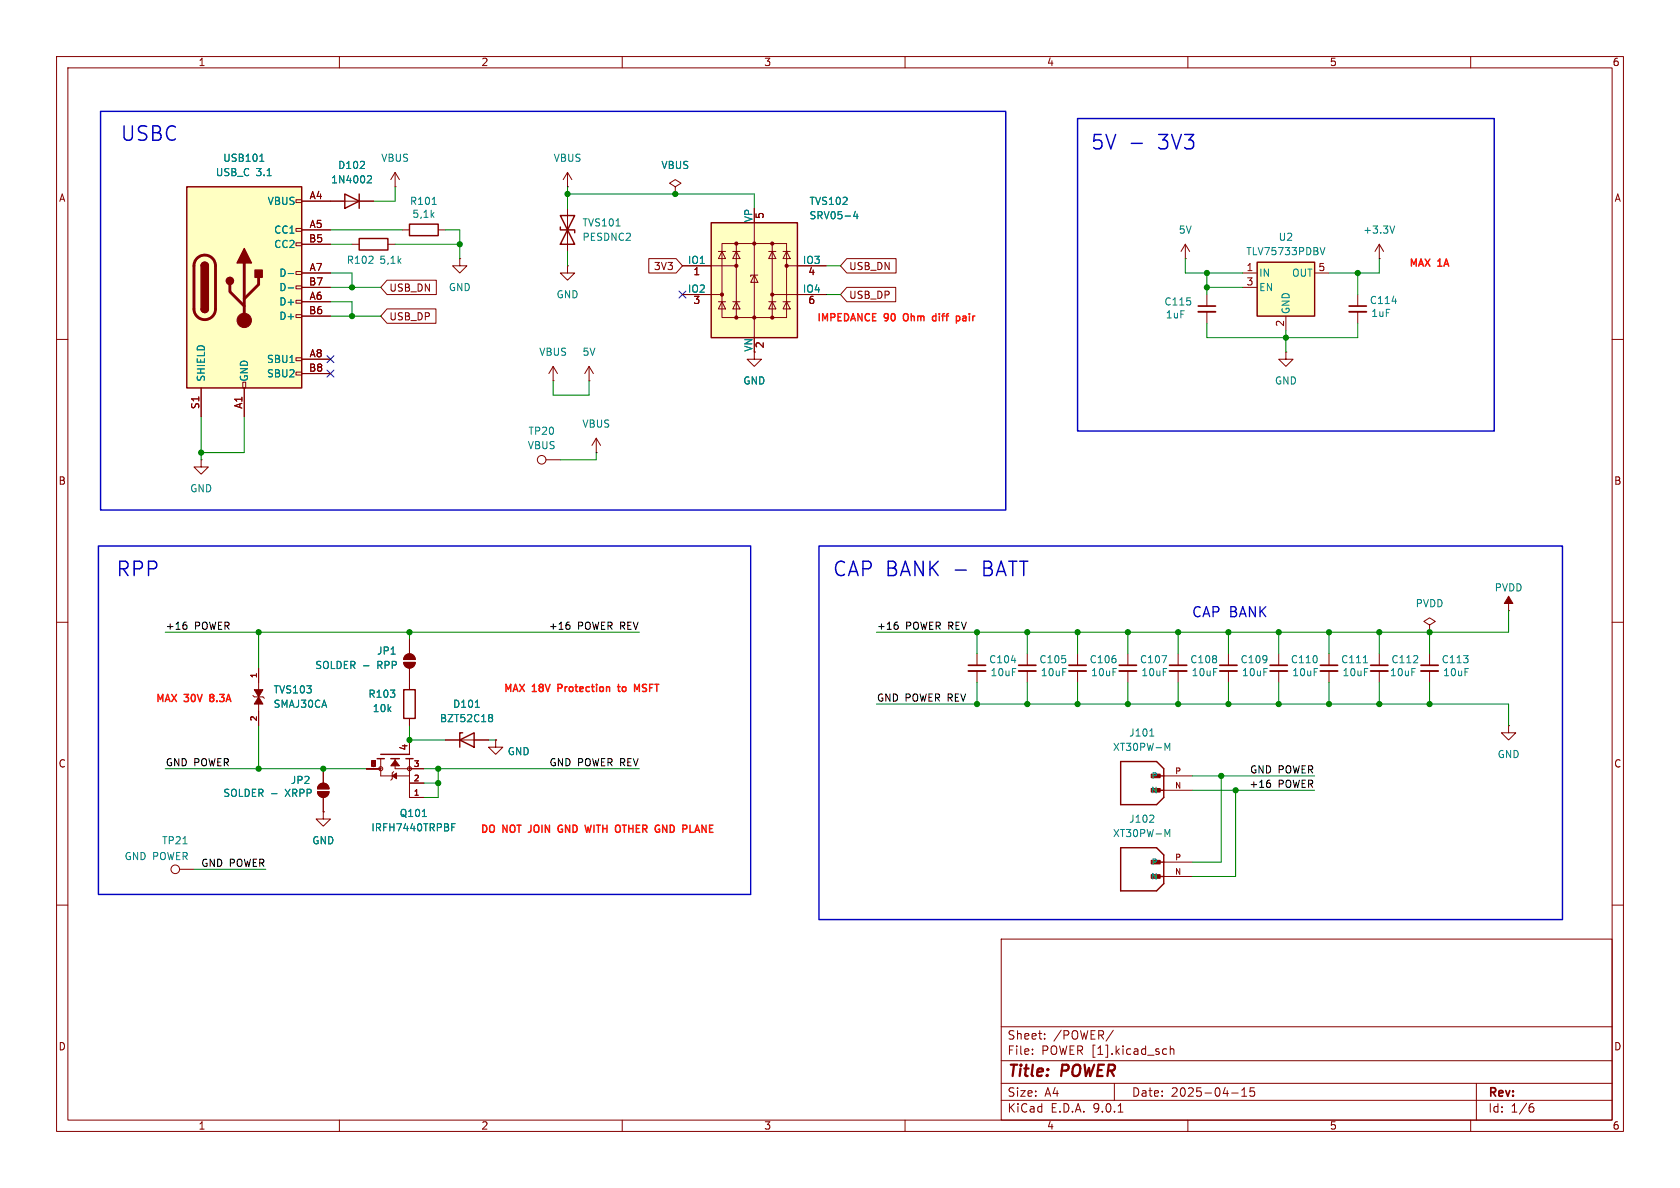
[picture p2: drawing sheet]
<svg xmlns="http://www.w3.org/2000/svg" width="297mm" height="210mm" viewBox="0 0 297 210" stroke-linecap="round" stroke-linejoin="round" font-family="sans-serif">
<g fill="none" stroke="#840000" stroke-width=".18">
<path d="M10 10h277v190h-277zM12 12h273v186h-273zM60 10v2M110 10v2M160 10v2M210 10v2M260 10v2M69.8 33h.1M69.8 30.5l-.7 1.3M69.8 30.5l.8 1.3M69.8 30.5v2.5M100.3 47v1.3h1.3l-1.3 1.2-1.2-1.2h1.2"/>
<path d="M100.3 47h.1M10 60h2M97.8 67.3h.1M97.8 64.8l-.8 1.2M97.8 64.8l.8 1.2M97.8 64.8v2.5M285 60h2M35.6 81.3v1.3h1.2l-1.2 1.2-1.3-1.2h1.3M35.6 81.3h.1M10 110h2M199.4 115.6v2M199.4 118.6v2.1"/>
<path d="M252.7 110.5l1-.6-1-.7-1 .7 1 .6v1.3M252.7 111.8h.1M266.7 108h.1M266.7 105.4v2.6M285 110h2M87.6 130.8v1.3h1.3l-1.3 1.3-1.2-1.3h1.2M87.6 130.8h.1M266.7 128.3v1.2h1.3l-1.3 1.3-1.3-1.3h1.3M266.7 128.3h.1M10 160h2M177 166h108v32h-108zM285 160h2"/>
<path d="M60 198v2M110 198v2M160 198v2M177 194.5h108M177 191.5h108M177 187.5h108M177 181.5h108M182.5 186.3v.1M182.5 185.5v.1M184.7 183.6v.1M184.7 182.8v.1M196.8 182.1l-1.3 2"/>
<path d="M197 191.5v3M197.7 196.6h.8M205.8 185.4l.4 .1M206.2 186.3l-.4 .1M206.9 185.5l.2-.1 .4 .1v.9M206.9 184.9v1.5M210 198v2M217.7 193.2h1.2M219.5 193.8h.9M219.5 192.7l.5-.4v1.5M221.7 192.3h-.7v.7l.2-.1h.5l.1 .3-.1 .5-.2 .1-.5-.1M260 198v2"/>
<path d="M261 191.5v6.5M270.6 195.7h.4l.2 .3-.1 .5-.5 .1M271 195.1l-.4 .1"/>
</g>
<path d="M266.7 105.4l.8 1.3h-1.6z" fill="#840000" stroke="#840000" stroke-width=".18"/>
<path d="M197.9 117.6h3" fill="none" stroke="#840000" stroke-width=".3"/>
<path d="M197.9 118.6h3" fill="none" stroke="#840000" stroke-width=".33"/>
<path d="M205.4 115.9h.9l-.6 1.3" fill="none" stroke="#008484" stroke-width=".18"/>
<path d="M33 33h20.3v35.6h-20.3z" fill="#ffffc2"/>
<g fill="none" stroke="#840000" stroke-width=".18">
<path d="M52.3 35.3h1v.5h-1zM53.3 35.6h5.1M52.3 40.4h1v.5h-1zM52.3 42.9h1v.5h-1zM52.3 48h1v.5h-1zM52.3 50.5h1v.6h-1zM52.3 53.1h1v.5h-1zM52.3 55.6h1v.5h-1zM53.3 40.6h5.1M53.3 43.2h5.1M53.3 48.3h5.1M53.3 50.8h5.1"/>
<path d="M53.3 53.3h5.1M53.3 55.9h5.1M35.6 68.6v5.1M42.9 67.6h.5v1h-.5zM43.2 68.6v5.1M52.3 63.2h1v.6h-1zM52.3 65.8h1v.5h-1zM53.3 63.5h5.1M53.3 66h5.1M172.7 115.6v2M172.7 118.6v2.1M181.6 115.6v2"/>
<path d="M181.6 118.6v2.1M190.5 115.6v2M190.5 118.6v2.1M217.2 115.6v2M217.2 118.6v2.1"/>
</g>
<path d="M33 33h20.3v35.6h-20.3zM35.6 47a.64 .64 0 0 1 .6-.6 .64 .64 0 0 1 .6 .6M35.6 54.6a.64 .64 0 0 0 .6 .6 .64 .64 0 0 0 .6-.6" fill="none" stroke="#840000" stroke-width=".25"/>
<path d="M34.8 45.7a1.9 1.9 0 0 1 2.1-.5 1.9 1.9 0 0 1 1.2 1.8v7.6a1.91 1.91 0 0 1-1.9 1.9 1.91 1.91 0 0 1-1.9-1.9v-7.8l.2-.6zM40.6 50.3v1.3l2.6 2.5M43.2 46.5v10.1M45.7 49v1.3l-2.5 2.5" fill="none" stroke="#840000" stroke-width=".51"/>
<g fill="#840000" stroke="#840000" stroke-width=".25">
<path d="M35.6 47h1.2v7.6h-1.2z"/>
<path d="M35.7 46.5a.64 .64 0 0 1 .7-.1 .64 .64 0 0 1 .4 .6h-1.2z"/>
<path d="M35.6 54.6h1.2a.64 .64 0 0 1-.6 .6 .64 .64 0 0 1-.6-.6z"/>
<path d="M43.2 43.9l1.2 2.6h-2.5z"/>
<path d="M45.1 47.8h1.3v1.2h-1.3z"/>
<circle cx="40.6" cy="49.7" r=".63"/>
</g>
<circle cx="43.2" cy="56.6" r="1.27" fill="#840000" stroke="#840000" stroke-width=".18"/>
<path d="M45.9 28.5h.8M46.2 27.4l.1-.2v1.3M51 48.4h.9M51 50.9h.9M178.8 116.7h.8" fill="none" stroke="#008484" stroke-width=".18"/>
<path d="M171.2 117.6h3M180.1 117.6h3M189 117.6h3M215.6 117.6h3.1" fill="none" stroke="#840000" stroke-width=".3"/>
<path d="M171.2 118.6h3M180.1 118.6h3M189 118.6h3M215.6 118.6h3.1" fill="none" stroke="#840000" stroke-width=".33"/>
<path d="M125.7 39.4h15.3v20.3h-15.3z" fill="#ffffc2"/>
<g fill="none" stroke="#840000" stroke-width=".18">
<path d="M100.3 36.8v7.7M133.3 39.4v20.3M71.1 40.6h1.3M77.5 40.6h1.2M120.6 47h9.6M120.6 52.1h7M127 44.5h1.3M127 53.3h1.3M127.6 43.1h11.5v13h-11.5zM127.6 44.5l.7 1.2h-1.3zM127.6 53.3l.7 1.3h-1.3zM129.5 44.5h1.3"/>
<path d="M129.5 53.3h1.3M130.2 44.5l.6 1.2h-1.3zM130.2 53.3l.6 1.3h-1.3zM130.2 43.1v13M133.3 48.6l.7 1.3h-1.3zM134 48.6h-1.3v.3M135.9 44.5h1.3M135.9 53.3h1.3M136.5 44.5l.7 1.2h-1.3zM136.5 53.3l.7 1.3h-1.3zM136.5 43.1v13M136.5 52.1h9.5"/>
<path d="M138.4 44.5h1.3M138.4 53.3h1.3M139.1 44.5l.6 1.2h-1.3zM139.1 53.3l.6 1.3h-1.3zM139.1 47h6.9M104.1 67.3h.1M104.1 64.8l-.7 1.2M104.1 64.8l.8 1.2M104.1 64.8v2.5M105.4 77.5l-.8 1.2M105.4 77.5l.8 1.2M105.4 77.5v2.5"/>
<path d="M133.3 62.2v1.3h1.3l-1.3 1.3-1.2-1.3h1.2M227.3 62.2v1.3h1.3l-1.3 1.3-1.2-1.3h1.2M227.3 62.2h.1M105.4 80h.1M45.7 118.1v3.8M71.4 117.1h2a1.02 1.02 0 0 1-1 1 1.02 1.02 0 0 1-1-1zM71.7 115.9a1.02 1.02 0 0 1 1.1-.2 1.02 1.02 0 0 1 .6 .9h-2zM72.4 113v2.6M72.4 118.1v3.8M208.3 115.6v2M208.3 118.6v2.1M44.7 122.9l.3 .3h1.5l.2 .2"/>
<path d="M45.7 124.5v3.8M56.1 140h2.1a1.02 1.02 0 0 1-1.1 1 1.02 1.02 0 0 1-1-1zM56.4 138.7a1.02 1.02 0 0 1 1.1-.2 1.02 1.02 0 0 1 .7 .9h-2.1zM57.1 135.9v2.5M72.4 127v1.3M205.7 139.7h5.1M205.7 137.2h5.1M31.7 153.7h2.6M57.1 141v2.5M205.7 154.9h5.1M205.7 152.4h5.1"/>
<circle cx="31" cy="153.7" r=".76"/>
</g>
<path d="M72.4 39.6h5.1v2.1h-5.1zM99.1 38.1h2.5l-2.5 5.1h2.5zM125.7 39.4h15.3v20.3h-15.3zM99.1 40.1v.5h2.5v.5M71.4 121.9h2v5.1h-2zM198.1 134.6h6.4l1.2 1.3v5.1l-1.2 1.2h-6.4zM203.8 137.2h1.9M203.8 139.7h1.9M198.1 149.9h6.4l1.2 1.2v5.1l-1.2 1.3h-6.4zM203.8 152.4h1.9M203.8 154.9h1.9" fill="none" stroke="#840000" stroke-width=".25"/>
<g fill="#840000" stroke="#840000" stroke-width=".18">
<path d="M203.5 152.1h1.6v.6h-1.6z"/>
<path d="M203.5 154.6h1.6v.7h-1.6z"/>
<path d="M203.5 136.8h1.6v.7h-1.6z"/>
<path d="M203.5 139.4h1.6v.6h-1.6z"/>
<path d="M71.4 117.1h2a1.02 1.02 0 0 1-1 1 1.02 1.02 0 0 1-1-1z"/>
<path d="M71.7 115.9a1.02 1.02 0 0 1 1.1-.2 1.02 1.02 0 0 1 .6 .9h-2z"/>
<path d="M45 121.9h1.5l-.8 1.3z"/>
<path d="M45.7 123.2l.8 1.3h-1.5z"/>
<path d="M56.1 140h2.1a1.02 1.02 0 0 1-1.1 1 1.02 1.02 0 0 1-1-1z"/>
<path d="M56.4 138.7a1.02 1.02 0 0 1 1.1-.2 1.02 1.02 0 0 1 .7 .9h-2.1z"/>
<circle cx="127.6" cy="52.1" r=".28"/>
<circle cx="130.2" cy="43.1" r=".28"/>
<circle cx="130.2" cy="47" r=".28"/>
<circle cx="130.2" cy="56.1" r=".28"/>
<circle cx="133.3" cy="43.1" r=".28"/>
<circle cx="133.3" cy="56.1" r=".28"/>
<circle cx="136.5" cy="43.1" r=".28"/>
<circle cx="136.5" cy="52.1" r=".28"/>
<circle cx="136.5" cy="56.1" r=".28"/>
<circle cx="139.1" cy="47" r=".28"/>
</g>
<path d="M76.4 36.1h.7M108.9 39.9h.7M151.2 37.3l-.3 1h.8M151.5 37.8v.9M64.3 117.7h.9M203.3 130.1h.7M206 131.4l.4 .9 .4-.9v1.3M32.3 149.2h.8M48 140.3h1M203.9 144.2l.1 .1-.1 .3-.7 .8h.8M206 146.6l.4 .9 .4-.9v1.3" fill="none" stroke="#008484" stroke-width=".18"/>
<path d="M206.8 117.6h3" fill="none" stroke="#840000" stroke-width=".3"/>
<path d="M206.8 118.6h3" fill="none" stroke="#840000" stroke-width=".33"/>
<path d="M222.2 46.4h10.2v9.5h-10.2z" fill="#ffffc2"/>
<path d="M61 34.3l2.5 1.3-2.5 1.2zM63.5 34.3v2.5M63.5 42.2h5.1v2h-5.1zM222.2 46.4h10.2v9.5h-10.2zM66.7 134.1h1.2M67.3 133.4h5.1M69.1 134.1h1.5M71.8 134.1h1.2M81.3 130.8l2.5-1.3v2.6zM81.8 129.5h-.5v2.6" fill="none" stroke="#840000" stroke-width=".25"/>
<g fill="none" stroke="#840000" stroke-width=".18">
<path d="M53.3 35.6h12.7M100.3 33h.1M100.3 30.5l-.7 1.3M100.3 30.5l.8 1.3M100.3 30.5v2.5M119.4 33l1-.6-1-.6-1 .6 1 .6v1.3M119.4 34.3h.1M53.3 48.3h5.1M53.3 50.8h5.1M53.3 43.2h5.1M53.3 40.6h5.1M53.3 53.3h5.1"/>
<path d="M53.3 55.9h5.1M62.2 43.2h1.3M68.4 49.5h8.7v2.6h-8.7l-1.1-1.3zM68.4 54.6h8.7v2.6h-8.7l-1.1-1.3zM68.6 43.2h1.2M81.3 45.7v1.3h1.2l-1.2 1.3-1.3-1.3h1.3M81.3 45.7h.1M114.7 45.7h4.8l1.1 1.3-1.1 1.3h-4.8zM120.6 47h5.1M120.6 52.1h5.1M141 47h5M141 52.1h5"/>
<path d="M149.7 45.7h8.7v2.6h-8.7l-1.1-1.3zM149.7 50.8h8.7v2.5h-8.7l-1.1-1.2zM209.5 45.7h.1M209.5 43.2l-.7 1.3M209.5 43.2l.8 1.3M209.5 43.2v2.5M213.4 52.1v2M213.4 55.1v2.1M219.7 48.3h2.5M219.7 50.8h2.5M227.3 55.9v2.5M232.4 48.3h2.5"/>
<path d="M240 52.1v2M240 55.1v2.1M243.8 45.7h.1M243.8 43.2l-.7 1.3M243.8 43.2l.8 1.3M243.8 43.2v2.5M35.6 68.6v5.1M43.2 68.6v5.1M53.3 63.5h5.1M53.3 66h5.1M96.5 81.3h2.6M45.7 118.1v2.6"/>
<path d="M72.4 113v2.6M72.4 118.1v3.8M226.1 115.6v2M226.1 118.6v2.1M234.9 115.6v2M234.9 118.6v2.1M243.8 115.6v2M243.8 118.6v2.1M252.7 115.6v2M252.7 118.6v2.1M45.7 125.7v2.6M57.1 135.9v2.5"/>
<path d="M64.8 135.9h2.5M67.3 134.1v3.1h5.1M69.6 136.4l-.3 .3v1l-.2 .2M69.8 134.1v1.8h5.1M72.4 127v1.3M72.4 130.8v2.6M72.4 134.1v6.9h2.5M72.4 138.4h2.5M78.7 130.8h7.7M87.6 130.8h.1M57.1 143.5v1.3h1.3l-1.3 1.3-1.2-1.3h1.2M57.1 143.5h.1"/>
<path d="M57.1 141v2.5"/>
<circle cx="95.8" cy="81.3" r=".76"/>
<circle cx="67.3" cy="135.9" r=".36"/>
<circle cx="72.4" cy="135.9" r=".36"/>
</g>
<g fill="none" stroke="#008484" stroke-width=".18">
<path d="M45.9 28.5h.8M46.2 27.4l.1-.2v1.3M65.1 31.1h.5l.1 .3-.8 .9h.8M151.2 37.3l-.3 1h.8M151.5 37.8v.9M246.6 39.9l-.5 1.3M51 48.4h.9M51 50.9h.9M233.4 43.8l.4 1.2 .4-1.2M246.1 53.2h.8M64.3 117.7h.9M241 117.2h.7"/>
<path d="M84 125h.8M86.6 126.3h.2l.3 .3-.3 .3M86.6 126.9h.2M86.8 126.9l.3 .2v.2l-.1 .2-.4 .1M48 140.3h1M74.7 144.3h.7M79.9 146.2h.4M79.9 145.6h.6"/>
</g>
<g fill="#840000" stroke="#840000" stroke-width=".18">
<path d="M69.8 134.4l.8 1h-1.5z"/>
<path d="M69.3 137.2l.8-.5v1z"/>
</g>
<path d="M211.8 54.1h3.1M238.5 54.1h3.1M224.5 117.6h3.1M233.4 117.6h3.1M242.3 117.6h3.1M251.2 117.6h3.1" fill="none" stroke="#840000" stroke-width=".3"/>
<path d="M211.8 55.1h3.1M238.5 55.1h3.1M224.5 118.6h3.1M233.4 118.6h3.1M242.3 118.6h3.1M251.2 118.6h3.1" fill="none" stroke="#840000" stroke-width=".33"/>
<path d="M32.6 110.5h.2l.3 .2-.1 .4-.4 .1M32.7 110h.2M100.3 110.5h.2l.3 .2-.1 .4-.4 .1M100.4 110h.3M158.3 110.5h.2l.3 .2-.1 .4-.4 .1M158.4 110h.3M224.1 138.4h.3l.2 .2v.5l-.5 .1M224.3 137.9h.2" fill="none" stroke="#000" stroke-width=".18"/>
<g fill="none" stroke="#008400" stroke-width=".18">
<path d="M69.8 33v2.6h-3.8M100.3 33v3.8M100.3 34.3h33v2.5M58.4 48.3h3.8v2.5M58.4 50.8h8.9M58.4 55.9h8.9M58.4 53.3h3.8v2.6M58.4 43.2h3.8M58.4 40.6h12.7M69.8 43.2h11.5M78.7 40.6h2.6v5.1M100.3 44.5v2.5"/>
<path d="M146 52.1h2.6M146 47h2.6M209.5 45.7v2.6h10.2M213.4 57.2v2.5h26.6v-2.5M213.4 48.3v3.8M213.4 50.8h6.3M227.3 58.4v3.8M240 48.3v3.8M243.8 45.7v2.6h-8.9M35.6 73.7v7.6M43.2 73.7v6.3h-7.6M97.8 67.3v2.6h6.3v-2.6"/>
<path d="M105.4 80v1.3h-6.3M29.2 111.8h83.8M45.7 111.8v6.3M72.4 111.8v1.2M172.7 111.8v3.8M181.6 111.8v3.8M190.5 111.8v3.8M199.4 111.8v3.8M208.3 111.8v3.8M217.2 111.8v3.8M226.1 111.8v3.8M234.9 111.8v3.8"/>
<path d="M243.8 111.8v3.8M252.7 111.8v3.8M266.7 108v3.8h-111.8M29.2 135.9h35.6M45.7 128.3v7.6M72.4 128.3v2.5h6.3M74.9 135.9h38.1M74.9 138.4h2.6M77.5 135.9v5.1h-2.6M86.4 130.8h1.2M154.9 124.5h111.8v3.8M172.7 120.7v3.8"/>
<path d="M181.6 120.7v3.8M190.5 120.7v3.8M199.4 120.7v3.8M208.3 120.7v3.8M210.8 137.2h21.6M210.8 139.7h21.6M215.9 137.2v15.2h-5.1M217.2 120.7v3.8M218.4 139.7v15.2h-7.6M226.1 120.7v3.8M234.9 120.7v3.8M243.8 120.7v3.8"/>
<path d="M252.7 120.7v3.8M34.3 153.7h12.7"/>
</g>
<path d="M120 51.5l1.3 1.2M121.3 51.5l-1.3 1.2M57.8 65.4l1.2 1.2M57.8 62.9l1.2 1.2M59 65.4l-1.2 1.2M59 62.9l-1.2 1.2" fill="none" stroke="#000084" stroke-width=".18"/>
<path d="M109.2 121.4h.4M109.3 121v1.1l.3 .1M112.2 121l.4 .9 .4-.9v1.2M93.4 147.1h.1M99.3 145.9a.64 .64 0 0 0-.7 .6 .64 .64 0 0 0 .6 .6M104.5 145.9l-.3 1.2-.2-.9M110 145.9h.7M117.2 145.9l.7 1.2M123 146.8h.6M123.3 145.9l-.5 1.2" fill="none" stroke="#f10" stroke-width=".25"/>
<path d="M165.3 55.9h-.3l-.2 .2 .1 .5 .4 .1M169.2 55.9h.4l.1 .2-.1 .5-.4 .1" fill="none" stroke="#ff150e" stroke-width=".25"/>
<path d="M17.8 19.7h160v70.5h-160zM190.5 21h73.7v55.2h-73.7zM200 25.3h1.9M17.4 96.5h115.3v61.6h-115.3zM144.8 96.5h131.4v66.1h-131.4z" fill="none" stroke="#0000c2" stroke-width=".25"/>
<g fill="#008400" stroke="#008400" stroke-width=".18">
<circle cx="213.4" cy="48.3" r=".46"/>
<circle cx="199.4" cy="124.5" r=".46"/>
<circle cx="190.5" cy="111.8" r=".46"/>
<circle cx="199.4" cy="111.8" r=".46"/>
<circle cx="240" cy="48.3" r=".46"/>
<circle cx="227.3" cy="59.7" r=".46"/>
<circle cx="213.4" cy="50.8" r=".46"/>
<circle cx="45.7" cy="111.8" r=".46"/>
<circle cx="45.7" cy="135.9" r=".46"/>
<circle cx="57.1" cy="135.9" r=".46"/>
<circle cx="77.5" cy="138.4" r=".46"/>
<circle cx="172.7" cy="111.8" r=".46"/>
<circle cx="218.4" cy="139.7" r=".46"/>
<circle cx="215.9" cy="137.2" r=".46"/>
<circle cx="208.3" cy="124.5" r=".46"/>
<circle cx="208.3" cy="111.8" r=".46"/>
<circle cx="217.2" cy="124.5" r=".46"/>
<circle cx="217.2" cy="111.8" r=".46"/>
<circle cx="62.2" cy="55.9" r=".46"/>
<circle cx="81.3" cy="43.2" r=".46"/>
<circle cx="62.2" cy="50.8" r=".46"/>
<circle cx="35.6" cy="80" r=".46"/>
<circle cx="243.8" cy="124.5" r=".46"/>
<circle cx="243.8" cy="111.8" r=".46"/>
<circle cx="252.7" cy="111.8" r=".46"/>
<circle cx="252.7" cy="124.5" r=".46"/>
<circle cx="226.1" cy="124.5" r=".46"/>
<circle cx="226.1" cy="111.8" r=".46"/>
<circle cx="234.9" cy="111.8" r=".46"/>
<circle cx="234.9" cy="124.5" r=".46"/>
<circle cx="190.5" cy="124.5" r=".46"/>
<circle cx="172.7" cy="124.5" r=".46"/>
<circle cx="181.6" cy="124.5" r=".46"/>
<circle cx="181.6" cy="111.8" r=".46"/>
<circle cx="72.4" cy="111.8" r=".46"/>
<circle cx="72.4" cy="130.8" r=".46"/>
<circle cx="77.5" cy="135.9" r=".46"/>
<circle cx="119.4" cy="34.3" r=".46"/>
<circle cx="100.3" cy="34.3" r=".46"/>
</g>
<g font-size="3.5" fill="#0000c2">
<text x="21.2" y="25.3">USBC</text>
<text x="192.7" y="26.8">5V -</text>
<text x="204.9" y="26.8">3V3</text>
<text x="20.4" y="102.2">RPP</text>
<text x="147.1" y="102.2">CAP BANK -</text>
<text x="174" y="102.2">BATT</text>
</g>
<g font-size="2.8" fill="#840000">
<text x="178" y="190.9">Title:</text>
<text x="187.7" y="190.9">POWER</text>
</g>
<text font-size="2.5" fill="#0000c2" x="210.6" y="109.4">CAP BANK</text>
<g font-size="2.1" fill="#840000">
<text x="178" y="184">Sheet:</text>
<text x="186.2" y="184">/POWER/</text>
<text x="178" y="186.7">File:</text>
<text x="184.1" y="186.7">POWER [1].kicad_sch</text>
<text x="178" y="196.9">KiCad</text>
<text x="178" y="194.1">Size:</text>
<text x="184.7" y="194.1">A4</text>
<text x="185.7" y="196.9">E.D.A.</text>
<text x="193.3" y="196.9">9.0.1</text>
<text x="200" y="194.1">Date:</text>
<text x="207" y="194.1">2025-04-15</text>
<text x="263" y="194.3">Rev:</text>
<text x="263" y="196.9">Id:</text>
<text x="267.1" y="196.9">1/6</text>
</g>
<g font-size="1.8" fill="#840000">
<text x="35" y="11.9">1</text>
<text x="85" y="11.9">2</text>
<text x="135" y="11.9">3</text>
<text x="185" y="11.9">4</text>
<text x="235" y="11.9">5</text>
<text x="285" y="11.9">6</text>
<text x="10.3" y="35.9">A</text>
<text x="54.6" y="35.3">A4</text>
<text x="285.3" y="35.9">A</text>
<text x="54.6" y="40.4">A5</text>
<text x="135.3" y="38.8" transform="rotate(-90 135.3 38.8)">5</text>
<text x="54.5" y="42.9">B5</text>
<text x="115.5" y="48">3V3</text>
<text x="150" y="47.9">USB_DN</text>
<text x="54.5" y="50.5">B7</text>
<text x="54.6" y="48">A7</text>
<text x="54.6" y="53.1">A6</text>
<text x="68.7" y="51.8">USB_DN</text>
<text x="122.5" y="49">1</text>
<text x="142.8" y="49">4</text>
<text x="150" y="53">USB_DP</text>
<text x="220.3" y="48">1</text>
<text x="220.3" y="50.5">3</text>
<text x="233" y="48">5</text>
<text x="54.5" y="55.6">B6</text>
<text x="68.7" y="56.8">USB_DP</text>
<text x="122.5" y="54.1">3</text>
<text x="142.8" y="54.1">6</text>
<text x="227.1" y="57.9" transform="rotate(-90 227.1 57.9)">2</text>
<text x="54.5" y="65.8">B8</text>
<text x="54.6" y="63.2">A8</text>
<text x="133.1" y="62.3" transform="rotate(-90 133.1 62.3)">VN</text>
<text x="135.3" y="61.7" transform="rotate(-90 135.3 61.7)">2</text>
<text x="35.3" y="72.4" transform="rotate(-90 35.3 72.4)">S1</text>
<text x="42.9" y="72.4" transform="rotate(-90 42.9 72.4)">A1</text>
<text x="10.3" y="85.9">B</text>
<text x="285.3" y="85.9">B</text>
<text x="10.3" y="135.9">C</text>
<text x="72.1" y="132.8" transform="rotate(-90 72.1 132.8)">4</text>
<text x="285.3" y="135.9">C</text>
<text x="10.3" y="185.9">D</text>
<text x="285.3" y="185.9">D</text>
<text x="35" y="199.9">1</text>
<text x="85" y="199.9">2</text>
<text x="135" y="199.9">3</text>
<text x="185" y="199.9">4</text>
<text x="235" y="199.9">5</text>
<text x="285" y="199.9">6</text>
</g>
<g font-size="1.8" fill="#008484">
<text x="39.4" y="28.8">USB101</text>
<text x="67.3" y="28.8">VBUS</text>
<text x="97.8" y="28.8">VBUS</text>
<text x="38.1" y="31.3">USB_C</text>
<text x="45.3" y="31.3">3.1</text>
<text x="58.4" y="32.6">1N4002</text>
<text x="59.7" y="30.1">D102</text>
<text x="116.8" y="30.1">VBUS</text>
<text x="47.2" y="36.4">VBUS</text>
<text x="48.4" y="41.5">CC1</text>
<text x="72.4" y="36.4">R101</text>
<text x="72.8" y="38.7">5,1k</text>
<text x="102.9" y="40.2">TVS101</text>
<text x="133.1" y="39.4" transform="rotate(-90 133.1 39.4)">VP</text>
<text x="143" y="36.4">TVS102</text>
<text x="143" y="39">SRV05-4</text>
<text x="208.3" y="41.5">5V</text>
<text x="240.9" y="41.5">+3.3V</text>
<text x="48.4" y="44">CC2</text>
<text x="61.2" y="46.8">R102</text>
<text x="67" y="46.8">5,1k</text>
<text x="102.9" y="42.8">PESDNC2</text>
<text x="121.5" y="46.7">IO1</text>
<text x="141.8" y="46.7">IO3</text>
<text x="220.2" y="45.3">TLV75733PDBV</text>
<text x="226" y="42.8">U2</text>
<text x="49.3" y="49.1">D-</text>
<text x="49.3" y="51.7">D-</text>
<text x="79.2" y="51.7">GND</text>
<text x="98.3" y="52.9">GND</text>
<text x="121.5" y="51.8">IO2</text>
<text x="141.8" y="51.8">IO4</text>
<text x="222.5" y="49.1">IN</text>
<text x="222.5" y="51.7">EN</text>
<text x="228.3" y="49.1">OUT</text>
<text x="242.1" y="53.9">C114</text>
<text x="49.3" y="54.2">D+</text>
<text x="49.3" y="56.7">D+</text>
<text x="205.7" y="54.2">C115</text>
<text x="206" y="56.5">1uF</text>
<text x="228.2" y="55.6" transform="rotate(-90 228.2 55.6)">GND</text>
<text x="242.3" y="56.2">1uF</text>
<text x="47.1" y="64.4">SBU1</text>
<text x="95.2" y="63.1">VBUS</text>
<text x="102.9" y="63.1">5V</text>
<text x="36.4" y="67.6" transform="rotate(-90 36.4 67.6)">SHIELD</text>
<text x="44" y="67.6" transform="rotate(-90 44 67.6)">GND</text>
<text x="47.1" y="66.9">SBU2</text>
<text x="131.3" y="68.2">GND</text>
<text x="225.3" y="68.2">GND</text>
<text x="93.3" y="77.1">TP20</text>
<text x="102.9" y="75.8">VBUS</text>
<text x="93.2" y="79.6">VBUS</text>
<text x="33.5" y="87.2">GND</text>
<text x="250.2" y="107.5">PVDD</text>
<text x="264.1" y="104.7">PVDD</text>
<text x="55.6" y="118.5">SOLDER</text>
<text x="66.6" y="115.9">JP1</text>
<text x="66.8" y="118.5">RPP</text>
<text x="174.8" y="117.4">C104</text>
<text x="175" y="119.7">10uF</text>
<text x="183.7" y="117.4">C105</text>
<text x="183.9" y="119.7">10uF</text>
<text x="192.5" y="117.4">C106</text>
<text x="192.8" y="119.7">10uF</text>
<text x="201.4" y="117.4">C107</text>
<text x="201.7" y="119.7">10uF</text>
<text x="210.3" y="117.4">C108</text>
<text x="210.6" y="119.7">10uF</text>
<text x="219.2" y="117.4">C109</text>
<text x="219.5" y="119.7">10uF</text>
<text x="228.1" y="117.4">C110</text>
<text x="228.4" y="119.7">10uF</text>
<text x="237" y="117.4">C111</text>
<text x="237.2" y="119.7">10uF</text>
<text x="245.6" y="119.7">10uF</text>
<text x="245.9" y="117.4">C112</text>
<text x="254.8" y="117.4">C113</text>
<text x="255" y="119.7">10uF</text>
<text x="48.3" y="125.3">SMAJ30CA</text>
<text x="48.3" y="122.8">TVS103</text>
<text x="65" y="123.5">R103</text>
<text x="80" y="125.3">D101</text>
<text x="65.8" y="126.1">10k</text>
<text x="77.7" y="127.9">BZT52C18</text>
<text x="199.5" y="130.4">J101</text>
<text x="89.7" y="133.7">GND</text>
<text x="196.7" y="132.9">XT30PW-M</text>
<text x="264.7" y="134.2">GND</text>
<text x="39.4" y="141.1">SOLDER</text>
<text x="50.6" y="141.1">XRPP</text>
<text x="51.3" y="138.8">JP2</text>
<text x="28.6" y="149.5">TP21</text>
<text x="55.1" y="149.5">GND</text>
<text x="65.6" y="147.2">IRFH7440TRPBF</text>
<text x="70.6" y="144.6">Q101</text>
<text x="196.7" y="148.2">XT30PW-M</text>
<text x="199.5" y="145.6">J102</text>
<text x="21.9" y="152.2">GND POWER</text>
</g>
<g font-size="1.8" fill="#f00">
<text x="249" y="47.5">MAX</text>
<text x="254.2" y="47.5">1A</text>
</g>
<g font-size="1.8" fill="#ff150e">
<text x="144.3" y="57.2">IMPEDANCE</text>
<text x="156.3" y="57.2">90</text>
<text x="160.2" y="57.2">Ohm</text>
<text x="165.9" y="57.2">diff</text>
<text x="170.6" y="57.2">pair</text>
</g>
<g font-size="1.8">
<text x="29.2" y="111.4">+16</text>
<text x="34.4" y="111.4">POWER</text>
<text x="96.9" y="111.4">+16</text>
<text x="102.1" y="111.4">POWER REV</text>
<text x="154.9" y="111.4">+16</text>
<text x="160.1" y="111.4">POWER REV</text>
<text x="154.9" y="124.1">GND POWER REV</text>
<text x="29.2" y="135.5">GND POWER</text>
<text x="97" y="135.5">GND POWER REV</text>
<text x="220.9" y="136.8">GND POWER</text>
<text x="220.8" y="139.4">+16</text>
<text x="225.9" y="139.4">POWER</text>
<text x="35.5" y="153.3">GND POWER</text>
</g>
<g font-size="1.8" fill="#f10">
<text x="27.4" y="124.5">MAX</text>
<text x="32.6" y="124.5">30V</text>
<text x="37.6" y="124.5">8.3A</text>
<text x="88.9" y="122.7">MAX</text>
<text x="94.1" y="122.7">18V</text>
<text x="99.1" y="122.7">Protection</text>
<text x="110.3" y="122.7">to</text>
<text x="113.7" y="122.7">MSFT</text>
<text x="84.8" y="147.6">DO</text>
<text x="88.9" y="147.6">NOT</text>
<text x="94" y="147.6">JOIN</text>
<text x="99.7" y="147.6">GND</text>
<text x="105" y="147.6">WITH</text>
<text x="110.9" y="147.6">OTHER</text>
<text x="118.4" y="147.6">GND</text>
<text x="123.7" y="147.6">PLANE</text>
</g>
<g font-size="1.4" fill="#840000">
<text x="45.5" y="120" transform="rotate(-90 45.5 120)">1</text>
<text x="45.5" y="127.6" transform="rotate(-90 45.5 127.6)">2</text>
<text x="65.4" y="135.6">7</text>
<text x="73" y="135.6">3</text>
<text x="207.6" y="136.9">P</text>
<text x="73" y="138.2">2</text>
<text x="73" y="140.7">1</text>
<text x="207.6" y="139.4">N</text>
<text x="207.6" y="154.7">N</text>
<text x="207.6" y="152.1">P</text>
</g>
<g font-size="1.4" fill="#008484">
<text x="203.5" y="137.9">P</text>
<text x="203.4" y="140.4">N</text>
<text x="203.4" y="155.7">N</text>
<text x="203.5" y="153.1">P</text>
</g>
</svg>
